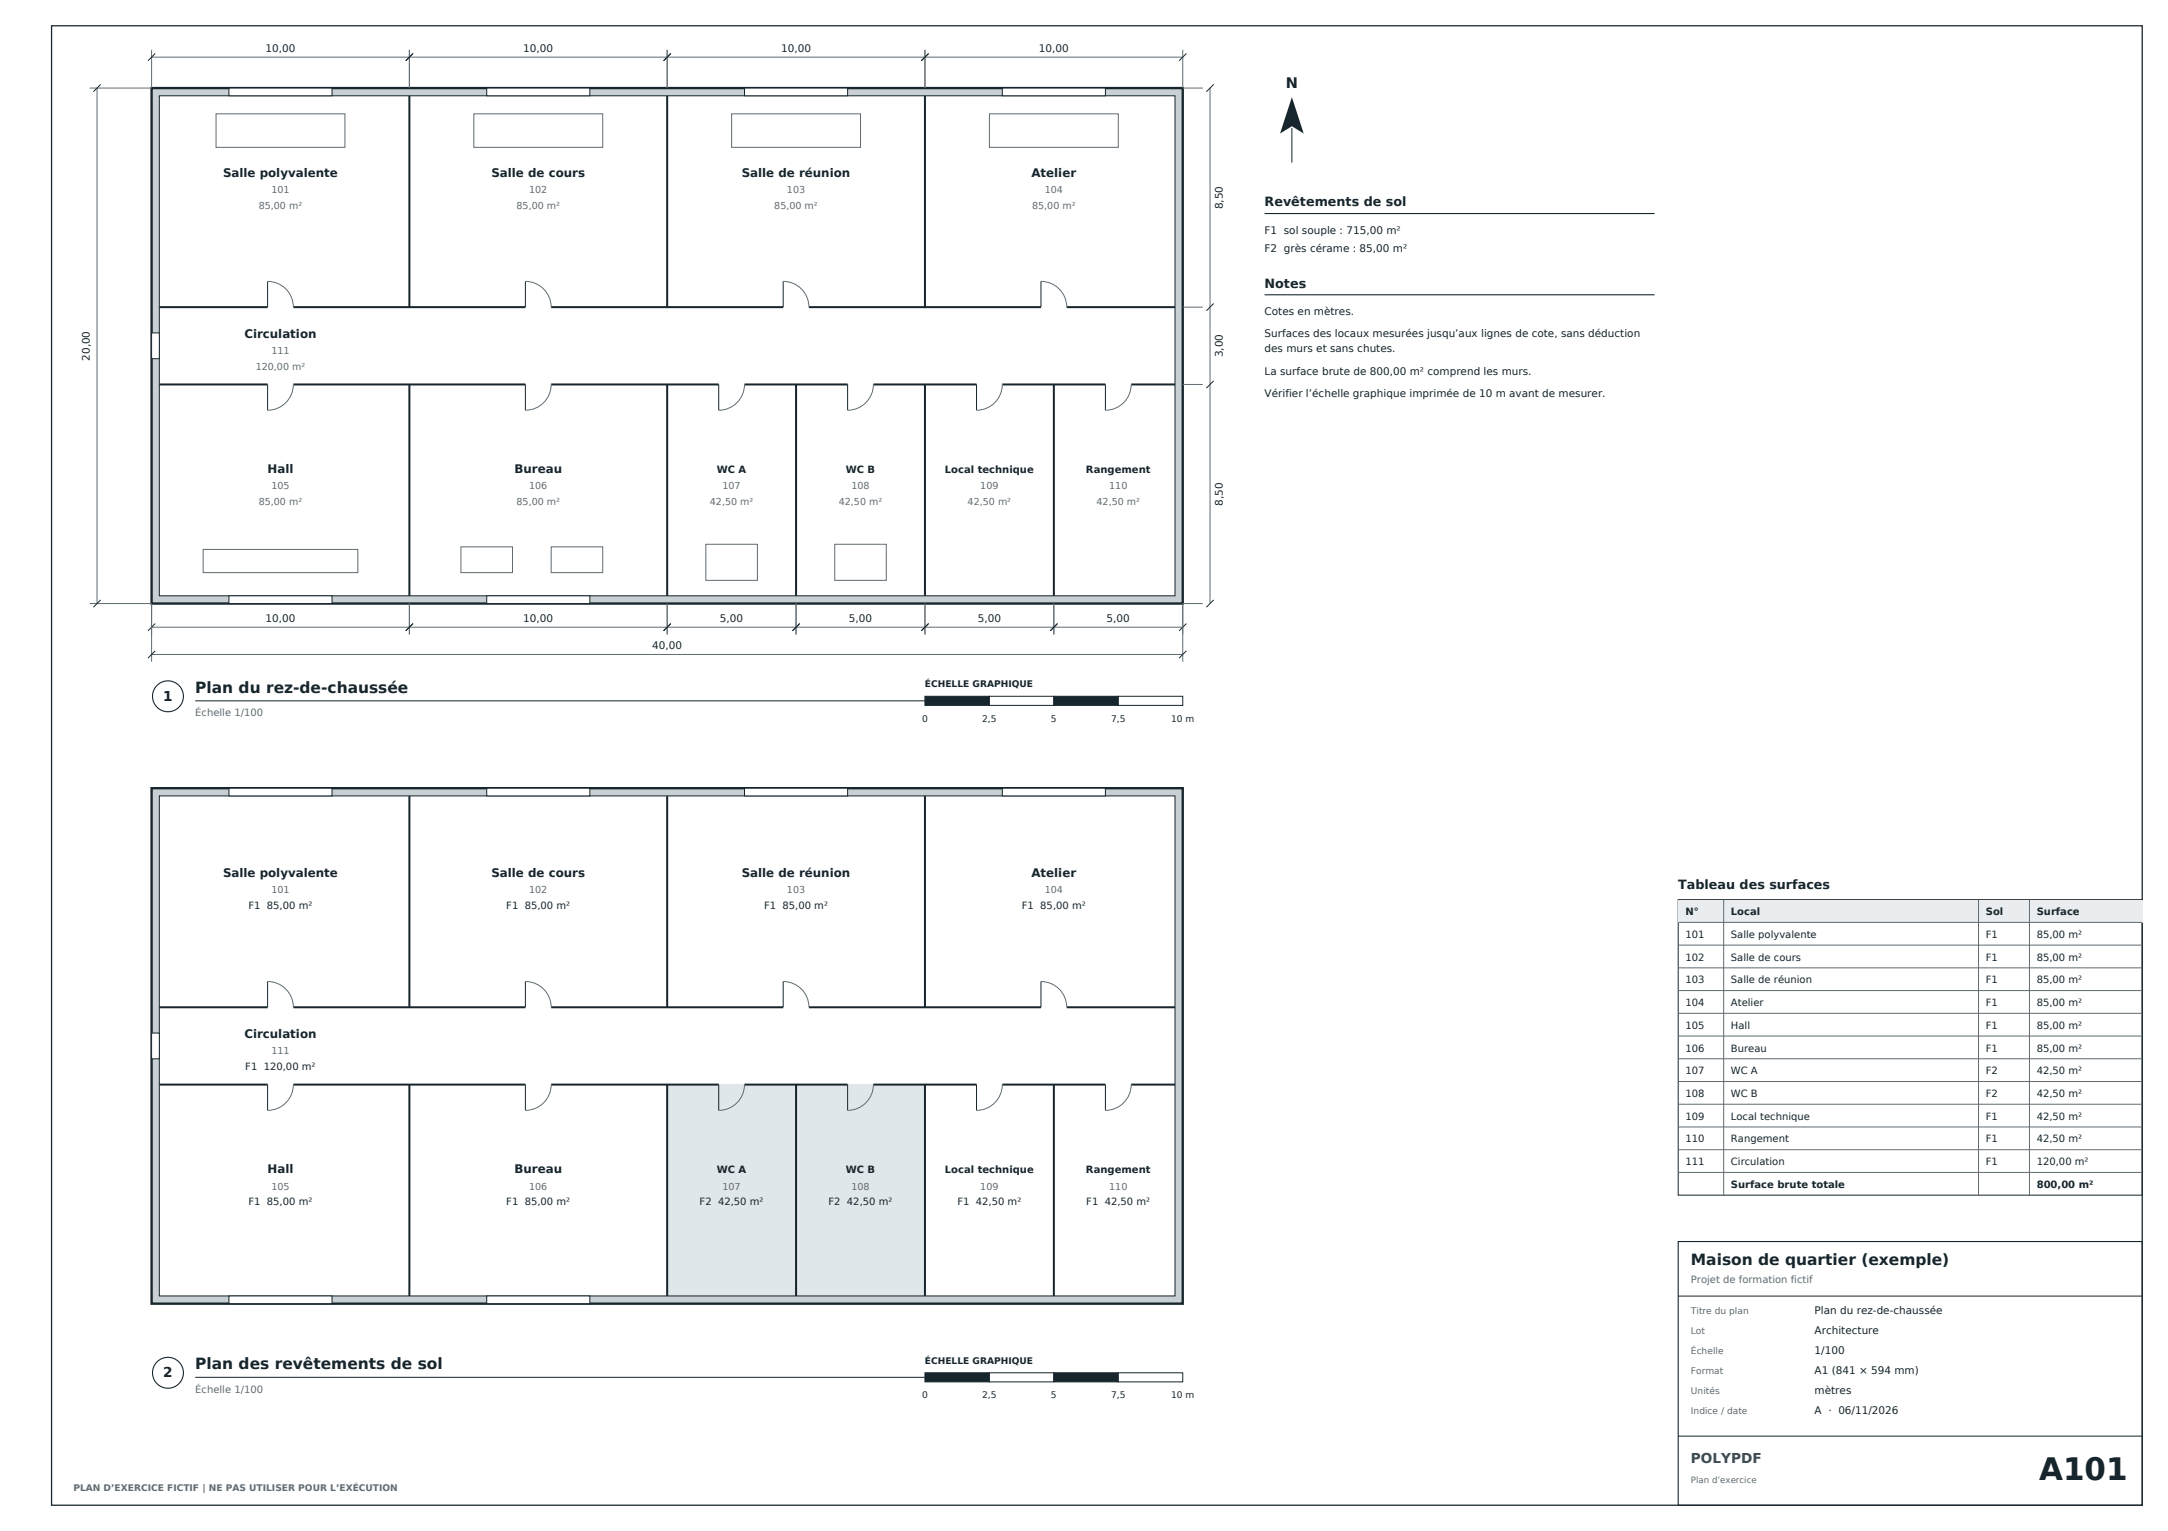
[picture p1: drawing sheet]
<svg xmlns="http://www.w3.org/2000/svg" width="841mm" height="594mm" viewBox="0 0 841 594" stroke-linecap="round" stroke-linejoin="round" font-family="sans-serif">
<path d="M20 10h811v574h-811z" fill="none" stroke="#17252c" stroke-width=".49"/>
<path d="M58.8 34.2v200h400v-200zM61.8 37.2h394v194h-394z" fill-rule="evenodd" fill="#c9d0d4"/>
<g fill="none" stroke="#17252c" stroke-width=".78" stroke-linecap="butt">
<path d="M158.8 37.2v82M258.8 37.2v82M358.8 37.2v82M61.8 119.2h42M113.8 119.2h90M213.8 119.2h90M313.8 119.2h90M413.8 119.2h42M61.8 149.2h42M113.8 149.2h90M158.8 149.2v82M213.8 149.2h65"/>
<path d="M258.8 149.2v82M288.8 149.2h40M308.8 149.2v82M338.8 149.2h40M358.8 149.2v82M388.8 149.2h40M408.8 149.2v82M438.8 149.2h17"/>
</g>
<path d="M58.8 34.2h400v200h-400z" fill="none" stroke="#17252c" stroke-width=".92" stroke-linecap="butt"/>
<path d="M61.8 37.2h394v194h-394zM103.8 109.2v10M203.8 109.2v10M303.8 109.2v10M403.8 109.2v10M103.8 149.2v10M203.8 149.2v10M278.8 149.2v10M328.8 149.2v10M378.8 149.2v10M428.8 149.2v10" fill="none" stroke="#17252c" stroke-width=".39"/>
<path d="M103.8 109.2a10 10 0 0 1 10 10M203.8 109.2a10 10 0 0 1 10 10M303.8 109.2a10 10 0 0 1 10 10M403.8 109.2a10 10 0 0 1 10 10M113.8 149.2a10 10 0 0 1-10 10M213.8 149.2a10 10 0 0 1-10 10M288.8 149.2a10 10 0 0 1-10 10M338.8 149.2a10 10 0 0 1-10 10M388.8 149.2a10 10 0 0 1-10 10M438.8 149.2a10 10 0 0 1-10 10" fill="none" stroke="#5f6b73" stroke-width=".39"/>
<g fill="#fff" stroke="#17252c" stroke-width=".39">
<path d="M88.8 34.2h40v3h-40z" fill-rule="evenodd"/>
<path d="M188.8 34.2h40v3h-40z" fill-rule="evenodd"/>
<path d="M288.8 34.2h40v3h-40z" fill-rule="evenodd"/>
<path d="M388.8 34.2h40v3h-40z" fill-rule="evenodd"/>
<path d="M88.8 231.2h40v3h-40z" fill-rule="evenodd"/>
<path d="M188.8 231.2h40v3h-40z" fill-rule="evenodd"/>
<path d="M58.8 129.2h3v10h-3z" fill-rule="evenodd"/>
</g>
<g fill="none" stroke="#5f6b73" stroke-width=".39">
<path d="M58.8 19.4v14.8h-24M158.8 19.4v14.8M258.8 19.4v14.8M358.8 19.4v14.8M458.8 19.4v14.8h7.8M37.6 34.2v200M58.8 22.2h400M469.4 34.2v200M83.8 44.2h50v13h-50zM183.8 44.2h50v13h-50zM283.8 44.2h50v13h-50zM383.8 44.2h50v13h-50z"/>
<path d="M458.8 119.2h7.8M458.8 149.2h7.8M78.8 213.2h60v9h-60zM178.8 212.2h20v10h-20zM213.8 212.2h20v10h-20zM273.8 211.2h20v14h-20zM323.8 211.2h20v14h-20zM34.8 234.2h24v22.5M158.8 234.2v12M258.8 234.2v12M308.8 234.2v12M358.8 234.2v12"/>
<path d="M408.8 234.2v12M466.6 234.2h-7.8v22.5M58.8 243.3h400M58.8 253.9h400"/>
</g>
<g fill="none" stroke="#17252c" stroke-width=".39">
<path d="M39 32.8l-2.8 2.8M60.2 20.8l-2.8 2.8M160.2 20.8l-2.8 2.8M260.2 20.8l-2.8 2.8M360.2 20.8l-2.8 2.8M460.2 20.8l-2.8 2.8M470.8 32.8l-2.8 2.8M470.8 117.8l-2.8 2.8M470.8 147.8l-2.8 2.8M39 232.8l-2.8 2.8M470.8 232.8l-2.8 2.8M60.2 241.9l-2.8 2.9"/>
<path d="M60.2 252.5l-2.8 2.8M160.2 241.9l-2.8 2.9M260.2 241.9l-2.8 2.9M310.2 241.9l-2.8 2.9M360.2 241.9l-2.8 2.9M410.2 241.9l-2.8 2.9M460.2 241.9l-2.8 2.9M460.2 252.5l-2.8 2.8M75.7 271.9h382.8"/>
</g>
<circle cx="65.2" cy="270.1" r="6" fill="none" stroke="#17252c" stroke-width=".42"/>
<path d="M358.8 270.2h25v3.5h-25z" fill-rule="evenodd" fill="#17252c" stroke="#17252c" stroke-width=".39"/>
<path d="M383.8 270.2h25v3.5h-25z" fill-rule="evenodd" fill="#fff" stroke="#17252c" stroke-width=".39"/>
<path d="M408.8 270.2h25v3.5h-25z" fill-rule="evenodd" fill="#17252c" stroke="#17252c" stroke-width=".39"/>
<path d="M433.8 270.2h25v3.5h-25z" fill-rule="evenodd" fill="#fff" stroke="#17252c" stroke-width=".39"/>
<g fill="#dfe7ea">
<path d="M258.8 420.8h50v85h-50z" fill-rule="evenodd"/>
<path d="M308.8 420.8h50v85h-50z" fill-rule="evenodd"/>
</g>
<path d="M58.8 305.8v200h400v-200zM61.8 308.8h394v194h-394z" fill-rule="evenodd" fill="#c9d0d4"/>
<g fill="#dfe7ea">
<path d="M258.8 420.8h50v82h-50z" fill-rule="evenodd"/>
<path d="M308.8 420.8h50v82h-50z" fill-rule="evenodd"/>
</g>
<g fill="none" stroke="#17252c" stroke-width=".78" stroke-linecap="butt">
<path d="M158.8 308.8v82M258.8 308.8v82M358.8 308.8v82M61.8 390.8h42M113.8 390.8h90M213.8 390.8h90M313.8 390.8h90M413.8 390.8h42M61.8 420.8h42M113.8 420.8h90M158.8 420.8v82M213.8 420.8h65"/>
<path d="M258.8 420.8v82M288.8 420.8h40M308.8 420.8v82M338.8 420.8h40M358.8 420.8v82M388.8 420.8h40M408.8 420.8v82M438.8 420.8h17"/>
</g>
<path d="M58.8 305.8h400v200h-400z" fill="none" stroke="#17252c" stroke-width=".92" stroke-linecap="butt"/>
<path d="M61.8 308.8h394v194h-394zM103.8 380.8v10M203.8 380.8v10M303.8 380.8v10M403.8 380.8v10M103.8 420.8v10M203.8 420.8v10M278.8 420.8v10M328.8 420.8v10M378.8 420.8v10M428.8 420.8v10" fill="none" stroke="#17252c" stroke-width=".39"/>
<path d="M103.8 380.8a10 10 0 0 1 10 10M203.8 380.8a10 10 0 0 1 10 10M303.8 380.8a10 10 0 0 1 10 10M403.8 380.8a10 10 0 0 1 10 10M113.8 420.8a10 10 0 0 1-10 10M213.8 420.8a10 10 0 0 1-10 10M288.8 420.8a10 10 0 0 1-10 10M338.8 420.8a10 10 0 0 1-10 10M388.8 420.8a10 10 0 0 1-10 10M438.8 420.8a10 10 0 0 1-10 10" fill="none" stroke="#5f6b73" stroke-width=".39"/>
<g fill="#fff" stroke="#17252c" stroke-width=".39">
<path d="M88.8 305.8h40v3h-40z" fill-rule="evenodd"/>
<path d="M188.8 305.8h40v3h-40z" fill-rule="evenodd"/>
<path d="M288.8 305.8h40v3h-40z" fill-rule="evenodd"/>
<path d="M388.8 305.8h40v3h-40z" fill-rule="evenodd"/>
<path d="M88.8 502.8h40v3h-40z" fill-rule="evenodd"/>
<path d="M188.8 502.8h40v3h-40z" fill-rule="evenodd"/>
<path d="M58.8 400.8h3v10h-3z" fill-rule="evenodd"/>
</g>
<circle cx="65.2" cy="532.6" r="6" fill="none" stroke="#17252c" stroke-width=".42"/>
<path d="M75.7 534.4h382.8" fill="none" stroke="#17252c" stroke-width=".39"/>
<path d="M358.8 532.6h25v3.5h-25z" fill-rule="evenodd" fill="#17252c" stroke="#17252c" stroke-width=".39"/>
<path d="M383.8 532.6h25v3.5h-25z" fill-rule="evenodd" fill="#fff" stroke="#17252c" stroke-width=".39"/>
<path d="M408.8 532.6h25v3.5h-25z" fill-rule="evenodd" fill="#17252c" stroke="#17252c" stroke-width=".39"/>
<path d="M433.8 532.6h25v3.5h-25z" fill-rule="evenodd" fill="#fff" stroke="#17252c" stroke-width=".39"/>
<path d="M501.1 37.7l4.6 14.1-4.6-2.8-4.5 2.8z" fill-rule="evenodd" fill="#17252c"/>
<path d="M501.1 49.7v13.4M651 349.1h180v114.6h-180zM651 502.9h180M651 557.2h180" fill="none" stroke="#17252c" stroke-width=".39"/>
<path d="M651 481.7h180v102.3h-180z" fill="none" stroke="#17252c" stroke-width=".42"/>
<path d="M651 349.1h180v8.8h-180z" fill-rule="evenodd" fill="#e9edef"/>
<g fill="none" stroke="#5f6b73" stroke-width=".39">
<path d="M651 357.9h180M668.6 349.1v114.6M767.5 349.1v114.6M787.3 349.1v114.6M651 366.7h180M651 375.5h180M651 384.3h180M651 393.1h180M651 402h180M651 410.8h180M651 419.6h180M651 428.4h180"/>
<path d="M651 437.2h180M651 446.1h180M651 454.9h180"/>
</g>
<path d="M490.6 82.9h151.2M490.6 114.4h151.2" fill="none" stroke="#17252c" stroke-width=".42"/>
<text font-size="12" fill="#17252c" x="791" y="574.1">A101</text>
<g font-size="6" fill="#17252c">
<text x="75.7" y="268.7">Plan du rez-de-chaussée</text>
<text x="655.9" y="490.9">Maison de quartier (exemple)</text>
<text x="75.7" y="531.2">Plan des revêtements de sol</text>
</g>
<text font-size="5.6" fill="#17252c" x="498.8" y="34.2">N</text>
<g font-size="5.3" fill="#17252c">
<text x="63.3" y="271.9">1</text>
<text x="63.3" y="534.4">2</text>
</g>
<text font-size="5.3" fill="#284b60" x="655.9" y="567.8">POLYPDF</text>
<g font-size="4.9" fill="#17252c">
<text x="490.6" y="80">Revêtements de sol</text>
<text x="490.6" y="111.5">Notes</text>
<text x="651" y="344.8">Tableau des surfaces</text>
</g>
<g font-size="4.6" fill="#17252c">
<text x="86.5" y="68.6">Salle polyvalente</text>
<text x="190.6" y="68.6">Salle de cours</text>
<text x="287.7" y="68.6">Salle de réunion</text>
<text x="400.1" y="68.6">Atelier</text>
<text x="94.8" y="131.1">Circulation</text>
<text x="103.8" y="183.6">Hall</text>
<text x="199.6" y="183.6">Bureau</text>
<text x="86.5" y="340.2">Salle polyvalente</text>
<text x="190.6" y="340.2">Salle de cours</text>
<text x="287.7" y="340.2">Salle de réunion</text>
<text x="400.1" y="340.2">Atelier</text>
<text x="94.8" y="402.7">Circulation</text>
<text x="103.8" y="455.2">Hall</text>
<text x="199.6" y="455.2">Bureau</text>
</g>
<g font-size="4.1" fill="#17252c">
<text x="103" y="20.1">10,00</text>
<text x="203" y="20.1">10,00</text>
<text x="303" y="20.1">10,00</text>
<text x="403" y="20.1">10,00</text>
<text x="474.3" y="81.2" transform="rotate(-90 474.3 81.2)">8,50</text>
<text x="490.6" y="90.6">F1 sol souple : 715,00 m²</text>
<text x="490.6" y="97.9">F2 grès cérame : 85,00 m²</text>
<text x="490.6" y="122.1">Cotes en mètres.</text>
<text x="490.6" y="130.8">Surfaces des locaux mesurées jusqu’aux lignes de cote, sans déduction</text>
<text x="490.6" y="136.7">des murs et sans chutes.</text>
<text x="34.8" y="140" transform="rotate(-90 34.8 140)">20,00</text>
<text x="474.3" y="138.7" transform="rotate(-90 474.3 138.7)">3,00</text>
<text x="490.6" y="145.4">La surface brute de 800,00 m² comprend les murs.</text>
<text x="490.6" y="154.1">Vérifier l’échelle graphique imprimée de 10 m avant de mesurer.</text>
<text x="474.3" y="196.2" transform="rotate(-90 474.3 196.2)">8,50</text>
<text x="103" y="241.2">10,00</text>
<text x="203" y="241.2">10,00</text>
<text x="279.3" y="241.2">5,00</text>
<text x="329.3" y="241.2">5,00</text>
<text x="379.3" y="241.2">5,00</text>
<text x="429.3" y="241.2">5,00</text>
<text x="253" y="251.8">40,00</text>
<text x="703.9" y="509.9">Plan du rez-de-chaussée</text>
<text x="703.9" y="517.7">Architecture</text>
<text x="703.9" y="525.4">1/100</text>
<text x="703.9" y="533.2">A1 (841 × 594 mm)</text>
<text x="703.9" y="541">mètres</text>
<text x="703.9" y="548.7">A · 06/11/2026</text>
</g>
<g font-size="3.9" fill="#17252c">
<text x="278.1" y="183.6">WC A</text>
<text x="328.1" y="183.6">WC B</text>
<text x="366.5" y="183.6">Local technique</text>
<text x="421.3" y="183.6">Rangement</text>
<text x="96.4" y="352.5">F1 85,00 m²</text>
<text x="196.4" y="352.5">F1 85,00 m²</text>
<text x="296.4" y="352.5">F1 85,00 m²</text>
<text x="396.4" y="352.5">F1 85,00 m²</text>
<text x="653.8" y="355">N°</text>
<text x="671.5" y="355">Local</text>
<text x="770.3" y="355">Sol</text>
<text x="790.1" y="355">Surface</text>
<text x="653.8" y="363.9">101</text>
<text x="671.5" y="363.9">Salle polyvalente</text>
<text x="770.3" y="363.9">F1</text>
<text x="790.1" y="363.9">85,00 m²</text>
<text x="653.8" y="372.7">102</text>
<text x="671.5" y="372.7">Salle de cours</text>
<text x="770.3" y="372.7">F1</text>
<text x="790.1" y="372.7">85,00 m²</text>
<text x="653.8" y="381.5">103</text>
<text x="671.5" y="381.5">Salle de réunion</text>
<text x="770.3" y="381.5">F1</text>
<text x="790.1" y="381.5">85,00 m²</text>
<text x="653.8" y="390.3">104</text>
<text x="671.5" y="390.3">Atelier</text>
<text x="770.3" y="390.3">F1</text>
<text x="790.1" y="390.3">85,00 m²</text>
<text x="653.8" y="399.1">105</text>
<text x="671.5" y="399.1">Hall</text>
<text x="770.3" y="399.1">F1</text>
<text x="790.1" y="399.1">85,00 m²</text>
<text x="653.8" y="408">106</text>
<text x="671.5" y="408">Bureau</text>
<text x="770.3" y="408">F1</text>
<text x="790.1" y="408">85,00 m²</text>
<text x="95.1" y="415">F1 120,00 m²</text>
<text x="653.8" y="416.8">107</text>
<text x="671.5" y="416.8">WC A</text>
<text x="770.3" y="416.8">F2</text>
<text x="790.1" y="416.8">42,50 m²</text>
<text x="653.8" y="425.6">108</text>
<text x="671.5" y="425.6">WC B</text>
<text x="770.3" y="425.6">F2</text>
<text x="790.1" y="425.6">42,50 m²</text>
<text x="653.8" y="434.4">109</text>
<text x="671.5" y="434.4">Local technique</text>
<text x="770.3" y="434.4">F1</text>
<text x="790.1" y="434.4">42,50 m²</text>
<text x="653.8" y="443.2">110</text>
<text x="671.5" y="443.2">Rangement</text>
<text x="770.3" y="443.2">F1</text>
<text x="790.1" y="443.2">42,50 m²</text>
<text x="278.1" y="455.2">WC A</text>
<text x="328.1" y="455.2">WC B</text>
<text x="366.5" y="455.2">Local technique</text>
<text x="421.3" y="455.2">Rangement</text>
<text x="653.8" y="452.1">111</text>
<text x="671.5" y="452.1">Circulation</text>
<text x="770.3" y="452.1">F1</text>
<text x="790.1" y="452.1">120,00 m²</text>
<text x="671.5" y="460.9">Surface brute totale</text>
<text x="790.1" y="460.9">800,00 m²</text>
<text x="96.4" y="467.5">F1 85,00 m²</text>
<text x="196.4" y="467.5">F1 85,00 m²</text>
<text x="271.4" y="467.5">F2 42,50 m²</text>
<text x="321.4" y="467.5">F2 42,50 m²</text>
<text x="371.4" y="467.5">F1 42,50 m²</text>
<text x="421.4" y="467.5">F1 42,50 m²</text>
</g>
<g font-size="3.9" fill="#5f6b73">
<text x="75.7" y="277.9">Échelle 1/100</text>
<text x="655.9" y="497.9">Projet de formation fictif</text>
<text x="75.7" y="540.4">Échelle 1/100</text>
</g>
<g font-size="3.7" fill="#5f6b73">
<text x="105.3" y="74.9">101</text>
<text x="205.3" y="74.9">102</text>
<text x="305.3" y="74.9">103</text>
<text x="405.3" y="74.9">104</text>
<text x="100.4" y="80.9">85,00 m²</text>
<text x="200.4" y="80.9">85,00 m²</text>
<text x="300.4" y="80.9">85,00 m²</text>
<text x="400.4" y="80.9">85,00 m²</text>
<text x="105.3" y="137.4">111</text>
<text x="99.2" y="143.4">120,00 m²</text>
<text x="105.3" y="189.9">105</text>
<text x="205.3" y="189.9">106</text>
<text x="280.3" y="189.9">107</text>
<text x="330.3" y="189.9">108</text>
<text x="380.3" y="189.9">109</text>
<text x="430.3" y="189.9">110</text>
<text x="100.4" y="195.9">85,00 m²</text>
<text x="200.4" y="195.9">85,00 m²</text>
<text x="275.4" y="195.9">42,50 m²</text>
<text x="325.4" y="195.9">42,50 m²</text>
<text x="375.4" y="195.9">42,50 m²</text>
<text x="425.4" y="195.9">42,50 m²</text>
<text x="105.3" y="346.5">101</text>
<text x="205.3" y="346.5">102</text>
<text x="305.3" y="346.5">103</text>
<text x="405.3" y="346.5">104</text>
<text x="105.3" y="409">111</text>
<text x="105.3" y="461.5">105</text>
<text x="205.3" y="461.5">106</text>
<text x="280.3" y="461.5">107</text>
<text x="330.3" y="461.5">108</text>
<text x="380.3" y="461.5">109</text>
<text x="430.3" y="461.5">110</text>
</g>
<g font-size="3.5" fill="#17252c">
<text x="358.8" y="266.6">ÉCHELLE GRAPHIQUE</text>
<text x="357.7" y="280">0</text>
<text x="381" y="280">2,5</text>
<text x="407.7" y="280">5</text>
<text x="431" y="280">7,5</text>
<text x="454.3" y="280">10 m</text>
<text x="358.8" y="529.1">ÉCHELLE GRAPHIQUE</text>
<text x="357.7" y="542.5">0</text>
<text x="381" y="542.5">2,5</text>
<text x="407.7" y="542.5">5</text>
<text x="431" y="542.5">7,5</text>
<text x="454.3" y="542.5">10 m</text>
</g>
<g font-size="3.5" fill="#5f6b73">
<text x="655.9" y="509.9">Titre du plan</text>
<text x="655.9" y="517.7">Lot</text>
<text x="655.9" y="525.4">Échelle</text>
<text x="655.9" y="533.2">Format</text>
<text x="655.9" y="541">Unités</text>
<text x="655.9" y="548.7">Indice / date</text>
<text x="28.5" y="578.4">PLAN D’EXERCICE FICTIF | NE PAS UTILISER POUR L’EXÉCUTION</text>
</g>
<text font-size="3.4" fill="#5f6b73" x="655.9" y="575.5">Plan d’exercice</text>
</svg>
